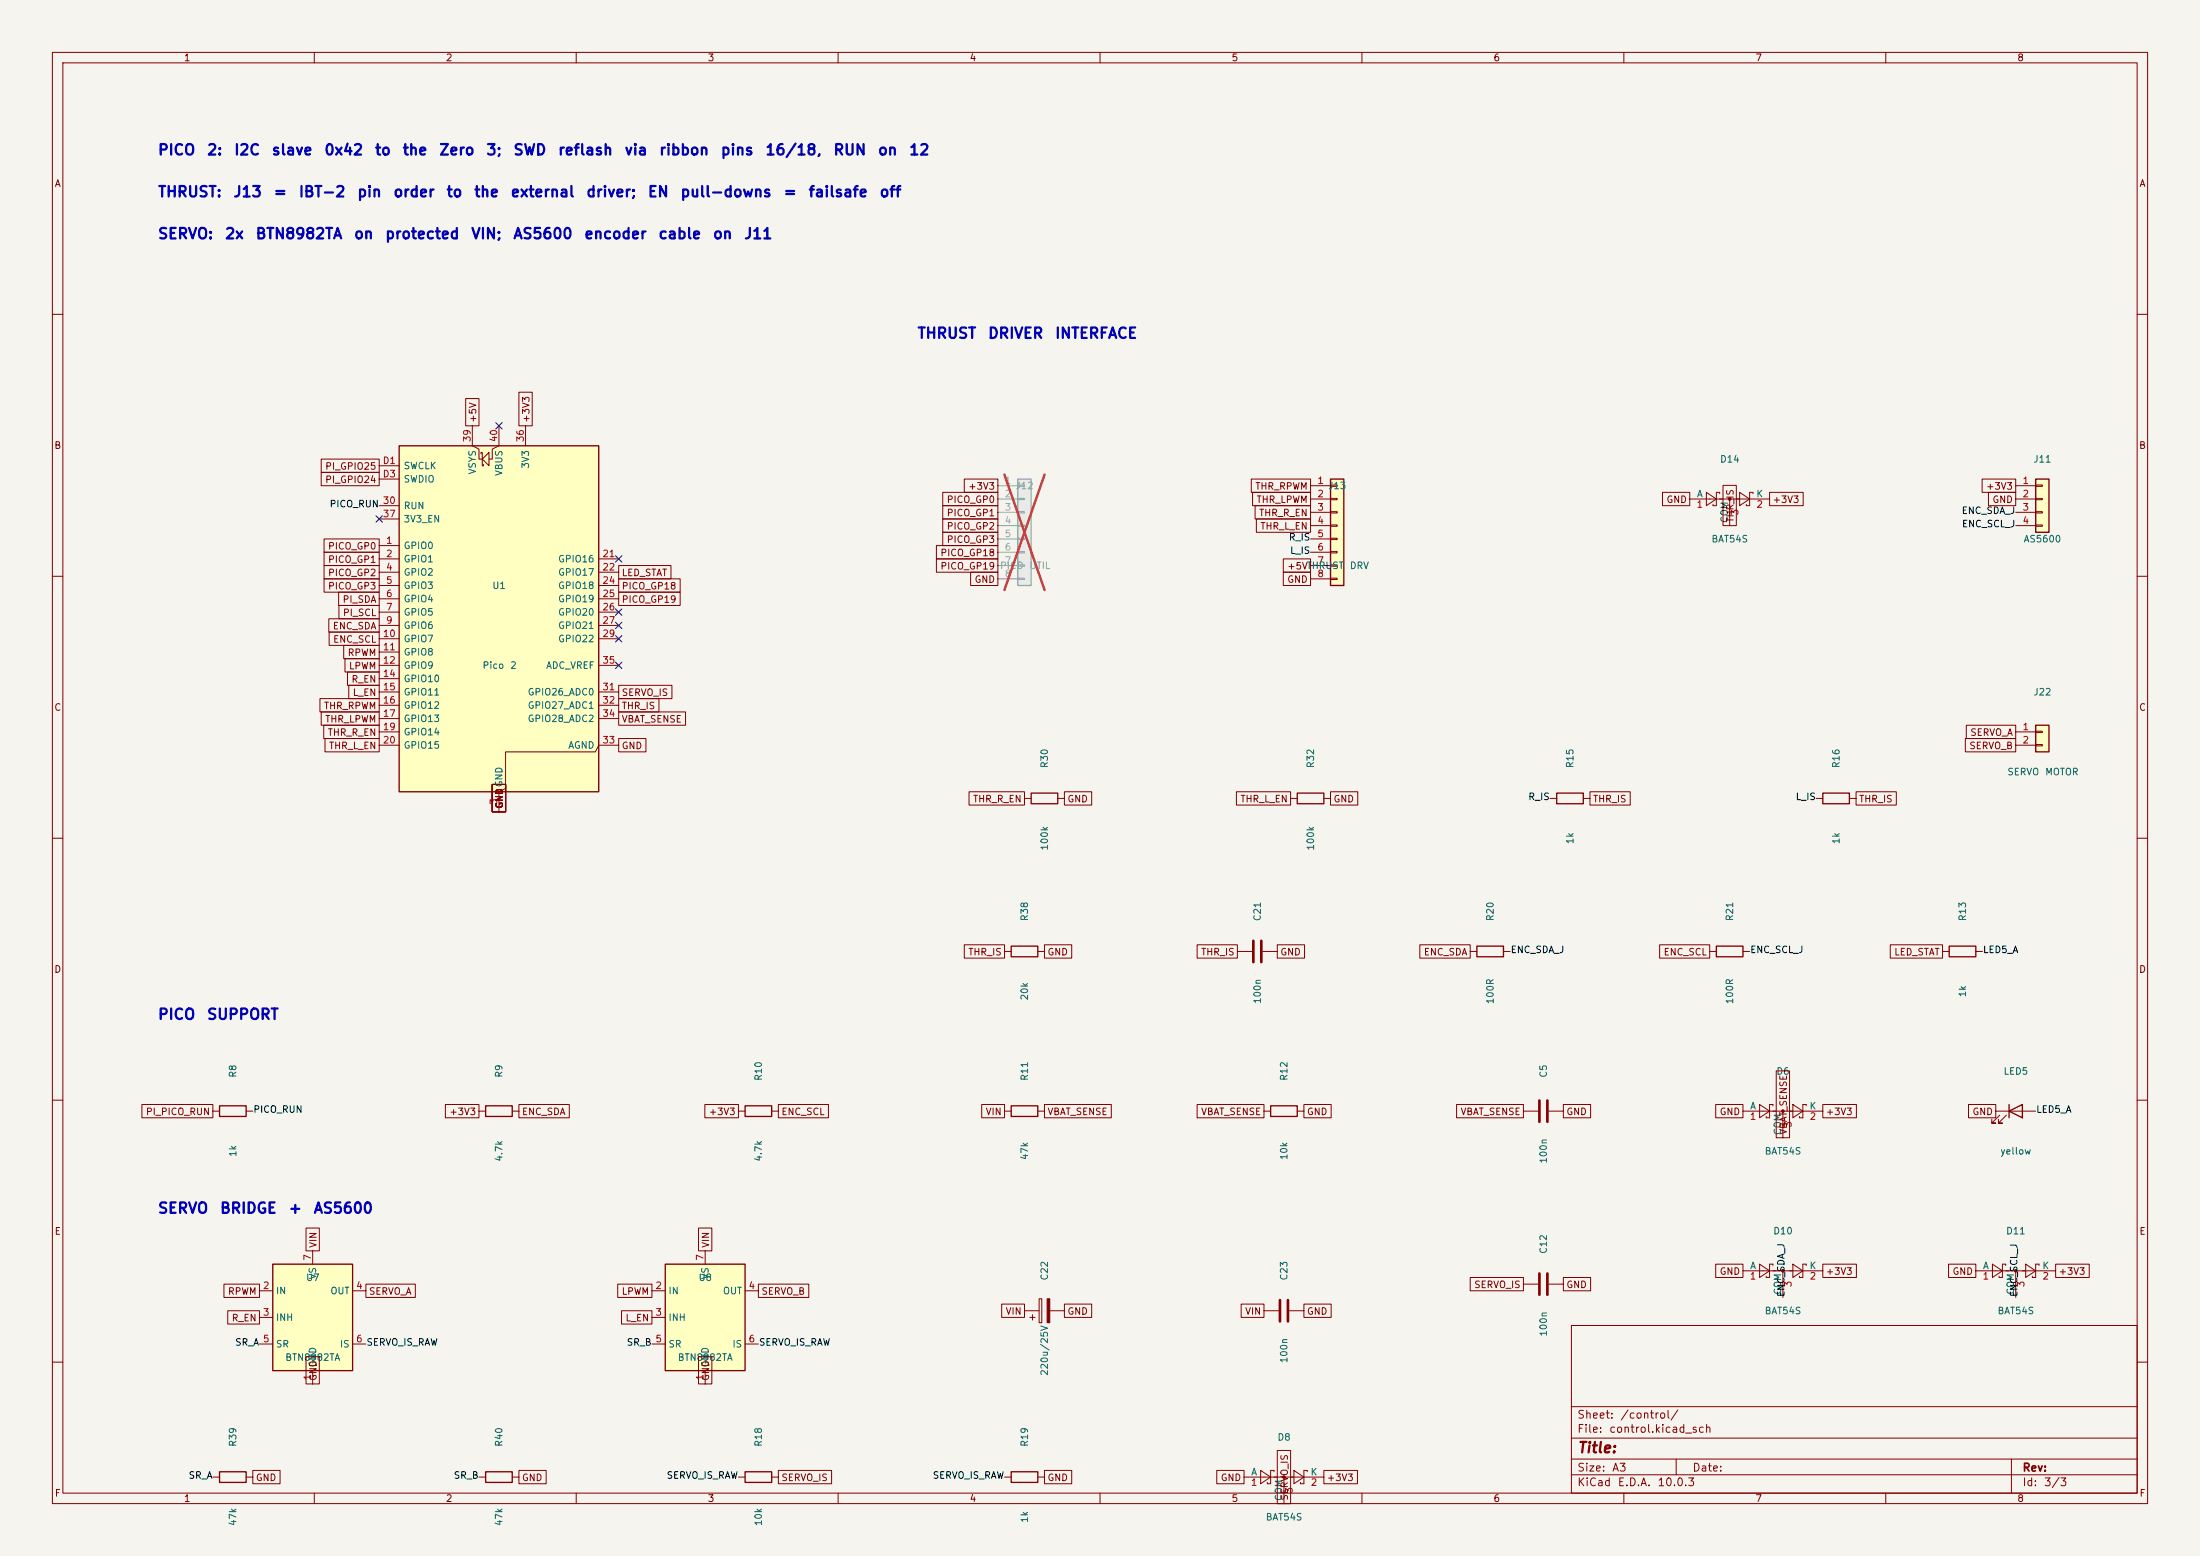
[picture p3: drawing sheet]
<svg xmlns="http://www.w3.org/2000/svg" width="420mm" height="297mm" viewBox="0 0 420 297" stroke-linecap="round" stroke-linejoin="round" font-family="sans-serif">
<path d="M0 0h420v297h-420z" fill="#f5f4ef" stroke="#f5f4ef" stroke-width=".19"/>
<g fill="none" stroke="#840000" stroke-width=".19">
<path d="M10 10h400v277h-400zM12 12h396v273h-396zM60 10v2M110 10v2M160 10v2M210 10v2M260 10v2M310 10v2M360 10v2M10 60h2M408 60h2M10 110h2"/>
<path d="M408 110h2M10 160h2M408 160h2M10 210h2M408 210h2M300 253h108v32h-108zM10 260h2M300 278.5h108M300 274.5h108M300 268.5h108M320 278.5v3M384 278.5v6.5"/>
<path d="M408 260h2M60 285v2M110 285v2M141 281.9h1.2M147.3 281.9h1.3M160 285v2M210 285v2M260 285v2M300 281.5h108M310 285v2M360 285v2"/>
</g>
<path d="M142.2 280.9h5.1v2.1h-5.1z" fill="none" stroke="#840000" stroke-width=".25"/>
<path d="M388.6 91.4h2.6v10.2h-2.6z" fill="#ffffc2"/>
<path d="M388.6 91.4h2.6v10.2h-2.6zM196.8 151.4h5.1v2h-5.1zM247.6 151.4h5.1v2h-5.1z" fill="none" stroke="#840000" stroke-width=".25"/>
<path d="M384.8 92.7h3.8M384.8 95.3h3.8M384.8 97.8h3.8M388.6 92.6h1.3v.2h-1.3zM388.6 95.1h1.3v.3h-1.3zM388.6 97.7h1.3v.2h-1.3zM384.8 100.3h3.8M388.6 100.2h1.3v.3h-1.3zM195.6 152.4h1.2M201.9 152.4h1.3M246.4 152.4h1.2M252.7 152.4h1.3" fill="none" stroke="#840000" stroke-width=".19"/>
<path d="M388.6 138.4h2.6v5.1h-2.6z" fill="#ffffc2"/>
<path d="M388.6 138.4h2.6v5.1h-2.6zM142.2 211.1h5.1v2h-5.1zM193 211.1h5.1v2h-5.1zM242.6 211.1h5v2h-5zM383.5 212.1l2.6-1.3v2.6zM383.5 210.8v2.6" fill="none" stroke="#840000" stroke-width=".25"/>
<g fill="none" stroke="#840000" stroke-width=".19">
<path d="M322.6 95.3h15.2M325.8 94l1.9 1.3-1.9 1.2zM328.3 94.2v-.2h-.6v2.5h-.7v-.2M330.2 95.3v5M332.1 94l1.9 1.3-1.9 1.2zM334.6 94.2v-.2h-.6v2.5h-.6v-.2M384.8 139.7h3.8M388.6 139.6h1.3v.2h-1.3zM384.8 142.2h3.8M388.6 142.1h1.3v.3h-1.3zM141 212.1h1.2M147.3 212.1h1.3"/>
<path d="M191.8 212.1h1.2M198.1 212.1h1.3M241.3 212.1h1.3M247.6 212.1h1.3M381 212.1h7.6M381.8 212.9l-1.6 1.5h.8h-.8v-.8M383 212.9l-1.5 1.5h.8h-.8v-.8M377.2 242.6h15.2M380.4 241.3l1.9 1.3-1.9 1.2zM382.9 241.6v-.3h-.6v2.5h-.7v-.2M384.8 242.6v5M386.7 241.3l1.9 1.3-1.9 1.2z"/>
<path d="M389.3 241.6v-.3h-.7v2.5h-.6v-.2"/>
</g>
<g fill="#840000" stroke="#840000" stroke-width=".19">
<circle cx="384.8" cy="242.6" r=".25"/>
<circle cx="330.2" cy="95.2" r=".25"/>
</g>
<path d="M127 241.3h15.2v20.3h-15.2z" fill="#ffffc2"/>
<path d="M127 241.3h15.2v20.3h-15.2zM193 280.9h5.1v2.1h-5.1z" fill="none" stroke="#840000" stroke-width=".25"/>
<g fill="none" stroke="#840000" stroke-width=".19">
<path d="M290.8 212.1h2.8M295.7 212.1h2.7M134.6 238.8v2.5M124.5 246.4h2.5M124.5 251.5h2.5M124.5 256.5h2.5M142.2 246.4h2.6M142.2 256.5h2.6M195.6 250.2h2.8M196.6 251.5h1M197.1 251v1M198.4 247.9h.5v4.6h-.5z"/>
<path d="M200.4 250.2h2.8M134.6 261.6v2.6M191.8 281.9h1.2M198.1 281.9h1.3M237.5 281.9h15.2M240.7 280.7l1.9 1.2-1.9 1.3zM243.2 280.9v-.2h-.6v2.5h-.7v-.2M245.1 281.9v5.1M247 280.7l1.9 1.2-1.9 1.3zM249.6 280.9v-.2h-.7v2.5h-.6v-.2"/>
</g>
<path d="M293.9 210.1v4M295.4 210.1v4" fill="none" stroke="#840000" stroke-width=".51"/>
<g fill="#840000" stroke="#840000" stroke-width=".19">
<path d="M199.9 247.9h.5v4.6h-.5z"/>
<circle cx="245.1" cy="281.9" r=".25"/>
</g>
<path d="M76.2 85.1h38.1v66h-38.1z" fill="#ffffc2"/>
<path d="M76.2 85.1h38.1v66h-38.1z" fill="none" stroke="#840000" stroke-width=".25"/>
<g fill="none" stroke="#840000" stroke-width=".19">
<path d="M72.4 96.5h3.8M72.4 99.1h3.8M72.4 88.9h3.8M72.4 91.4h3.8M90.2 81.3v3.8l1.2 .6v1.9h.7M91.8 86.6v-.2h.3v2.5h.2v-.3M93.3 86.4v2.5l-1.2-1.3zM95.2 81.3v3.8l-1.2 .6v1.9h-.7M100.3 81.3v3.8M72.4 104.1h3.8M72.4 106.7h3.8M72.4 109.2h3.8"/>
<path d="M72.4 111.8h3.8M72.4 114.3h3.8M72.4 116.8h3.8M72.4 119.4h3.8M114.3 106.7h3.8M114.3 109.2h3.8M114.3 111.8h3.8M114.3 114.3h3.8M114.3 116.8h3.8M114.3 119.4h3.8M72.4 121.9h3.8M72.4 124.5h3.8"/>
<path d="M72.4 127h3.8M72.4 129.5h3.8M72.4 132.1h3.8M72.4 134.6h3.8M72.4 137.2h3.8M72.4 139.7h3.8M114.3 121.9h3.8M114.3 127h3.8M114.3 132.1h3.8M114.3 134.6h3.8M114.3 137.2h3.8M72.4 142.2h3.8"/>
<path d="M118.1 142.2h-3.8l-.6 1.3h-17.2v7l-1.3 .6v3.8M241.3 250.2h2.8M246.1 250.2h2.8"/>
</g>
<path d="M244.3 248.2v4M245.9 248.2v4" fill="none" stroke="#840000" stroke-width=".51"/>
<path d="M52.1 241.3h15.2v20.3h-15.2z" fill="#ffffc2"/>
<path d="M52.1 241.3h15.2v20.3h-15.2z" fill="none" stroke="#840000" stroke-width=".25"/>
<path d="M59.7 238.8v2.5M49.5 246.4h2.6M49.5 251.5h2.6M49.5 256.5h2.6M67.3 246.4h2.5M67.3 256.5h2.5M59.7 261.6v2.6" fill="none" stroke="#840000" stroke-width=".19"/>
<path d="M194.3 91.4h2.5v20.4h-2.5z" fill="#ebeae8"/>
<path d="M194.3 91.4h2.5v20.4h-2.5z" fill="none" stroke="#9c9b98" stroke-width=".25"/>
<g fill="none" stroke="#9c9b98" stroke-width=".19">
<path d="M190.5 92.7h3.8M190.5 95.3h3.8M190.5 97.8h3.8M194.3 92.6h1.3v.2h-1.3zM194.3 95.1h1.3v.3h-1.3zM194.3 97.7h1.3v.2h-1.3zM190.5 100.3h3.8M190.5 102.9h3.8M190.5 105.4h3.8M190.5 108h3.8M190.5 110.5h3.8M194.3 100.2h1.3v.3h-1.3z"/>
<path d="M194.3 102.7h1.3v.3h-1.3zM194.3 105.3h1.3v.2h-1.3zM194.3 107.8h1.3v.3h-1.3zM194.3 110.4h1.3v.2h-1.3z"/>
</g>
<path d="M191.7 90.6l7.7 22M199.4 90.6l-7.7 22" fill="none" stroke="#e12e31" stroke-width=".46"/>
<path d="M297.2 151.4h5.1v2h-5.1zM348 151.4h5.1v2h-5.1zM281.9 180.6h5.1v2h-5.1zM41.9 211.1h5.1v2h-5.1zM92.7 211.1h5.1v2h-5.1zM41.9 280.9h5.1v2.1h-5.1zM92.7 280.9h5.1v2.1h-5.1z" fill="none" stroke="#840000" stroke-width=".25"/>
<g fill="none" stroke="#840000" stroke-width=".19">
<path d="M295.9 152.4h1.3M302.3 152.4h1.2M346.7 152.4h1.3M353.1 152.4h1.2M280.7 181.6h1.2M287 181.6h1.3M40.6 212.1h1.3M47 212.1h1.3M91.4 212.1h1.3M97.8 212.1h1.3M290.8 245.1h2.8M295.7 245.1h2.7"/>
<path d="M40.6 281.9h1.3M47 281.9h1.3M91.4 281.9h1.3M97.8 281.9h1.3"/>
</g>
<path d="M293.9 243.1v4M295.4 243.1v4" fill="none" stroke="#840000" stroke-width=".51"/>
<path d="M254 91.4h2.5v20.4h-2.5z" fill="#ffffc2"/>
<path d="M254 91.4h2.5v20.4h-2.5zM193 180.6h5.1v2h-5.1zM327.7 180.6h5v2h-5zM372.1 180.6h5.1v2h-5.1z" fill="none" stroke="#840000" stroke-width=".25"/>
<g fill="none" stroke="#840000" stroke-width=".19">
<path d="M88.9 76.1h2.5v5.2h-2.5zM99.1 74.9h2.5v6.4h-2.5zM61.3 87.6h11.1v2.6h-11.1zM61.3 90.2h11.1v2.5h-11.1zM180 99.1h10.5v2.5h-10.5zM180 96.5h10.5v2.6h-10.5zM180 94h10.5v2.5h-10.5zM184.1 91.4h6.4v2.6h-6.4zM238.9 91.4h11.3v2.6h-11.3zM239.1 94h11.1v2.5h-11.1zM239.6 96.5h10.6v2.6h-10.6zM239.8 99.1h10.4v2.5h-10.4z"/>
<path d="M250.2 92.7h3.8M250.2 95.3h3.8M250.2 97.8h3.8M254 92.6h1.3v.2h-1.3zM254 95.1h1.3v.3h-1.3zM254 97.7h1.3v.2h-1.3zM317.4 94h5.2v2.5h-5.2zM328.9 92.6h2.6v7.7h-2.6zM337.8 94h6.4v2.5h-6.4zM378.4 91.4h6.4v2.6h-6.4zM379.6 94h5.2v2.5h-5.2zM61.9 102.9h10.5v2.5h-10.5z"/>
<path d="M61.9 105.4h10.5v2.6h-10.5zM61.9 107.9h10.5v2.6h-10.5zM61.9 110.5h10.5v2.5h-10.5zM62.8 118.1h9.6v2.6h-9.6zM64.6 113h7.8v2.6h-7.8zM64.7 115.6h7.7v2.5h-7.7zM118.1 107.9h10v2.6h-10zM118.1 113h11.7v2.6h-11.7zM118.1 110.5h11.7v2.5h-11.7zM178.8 106.7h11.7v2.5h-11.7zM178.8 104.1h11.7v2.6h-11.7zM180 101.6h10.5v2.5h-10.5z"/>
<path d="M185.3 109.2h5.2v2.6h-5.2zM245 109.2h5.2v2.6h-5.2zM245 106.7h5.2v2.5h-5.2zM250.2 100.3h3.8M250.2 102.9h3.8M250.2 105.4h3.8M250.2 108h3.8M250.2 110.5h3.8M254 100.2h1.3v.3h-1.3zM254 102.7h1.3v.3h-1.3zM254 105.3h1.3v.2h-1.3zM254 107.8h1.3v.3h-1.3z"/>
<path d="M254 110.4h1.3v.2h-1.3zM61.1 133.3h11.3v2.6h-11.3zM61.3 135.9h11.1v2.5h-11.1zM61.8 138.4h10.6v2.6h-10.6zM62.8 120.6h9.6v2.6h-9.6zM65.6 123.2h6.8v2.5h-6.8zM65.9 125.7h6.5v2.6h-6.5zM66.3 128.3h6.1v2.5h-6.1zM66.6 130.8h5.8v2.6h-5.8zM118.1 135.9h12.8v2.5h-12.8zM118.1 133.3h7.7v2.6h-7.7zM118.1 130.8h10.2v2.6h-10.2z"/>
<path d="M375.4 138.4h9.4v2.6h-9.4zM62 141h10.4v2.5h-10.4zM94 149.7h2.5v5.2h-2.5zM118.1 141h5.2v2.5h-5.2zM185 151.1h10.6v2.6h-10.6zM203.2 151.1h5.2v2.6h-5.2zM236 151.1h10.4v2.6h-10.4zM254 151.1h5.2v2.6h-5.2zM303.5 151.1h7.7v2.6h-7.7zM354.3 151.1h7.7v2.6h-7.7zM375.2 141h9.6v2.5h-9.6zM184.1 180.3h7.7v2.6h-7.7z"/>
<path d="M191.8 181.6h1.2M198.1 181.6h1.3M199.4 180.3h5.2v2.6h-5.2zM228.5 180.3h7.7v2.6h-7.7zM236.2 181.6h2.8M241 181.6h2.8M243.8 180.3h5.2v2.6h-5.2zM271.1 180.3h9.6v2.6h-9.6zM316.8 180.3h9.6v2.6h-9.6zM326.4 181.6h1.3M332.7 181.6h1.3M360.9 180.3h9.9v2.6h-9.9z"/>
<path d="M370.8 181.6h1.3M377.2 181.6h1.3M27.1 210.8h13.5v2.6h-13.5zM85 210.8h6.4v2.6h-6.4zM99.1 210.8h9.6v2.6h-9.6zM134.6 210.8h6.4v2.6h-6.4zM148.6 210.8h9.5v2.6h-9.5zM187.4 210.8h4.4v2.6h-4.4zM199.4 210.8h12.8v2.6h-12.8zM228.5 210.8h12.8v2.6h-12.8zM248.9 210.8h5.2v2.6h-5.2zM278.1 210.8h12.7v2.6h-12.7z"/>
<path d="M298.4 210.8h5.3v2.6h-5.3zM327.5 210.8h5.2v2.6h-5.2zM332.7 212.1h15.3M335.9 210.8l1.9 1.3-1.9 1.3zM338.5 211.1v-.3h-.7v2.6h-.6v-.3M339.1 204.4h2.5v12.8h-2.5zM340.4 212.1v5.1M342.3 210.8l1.9 1.3-1.9 1.3zM344.8 211.1v-.3h-.6v2.6h-.7v-.3M348 210.8h6.4v2.6h-6.4zM375.8 210.8h5.2v2.6h-5.2zM58.4 234.4h2.6v4.4h-2.6z"/>
<path d="M133.3 234.4h2.6v4.4h-2.6zM42.8 245.1h6.7v2.6h-6.7zM43.5 250.2h6v2.5h-6zM58.4 259h2.6v5.2h-2.6zM69.8 245.1h9.5v2.6h-9.5zM117.9 245.1h6.6v2.6h-6.6zM118.7 250.2h5.8v2.5h-5.8zM133.3 259h2.6v5.2h-2.6zM144.8 245.1h9.6v2.6h-9.6zM191.2 248.9h4.4v2.6h-4.4zM203.2 248.9h5.2v2.6h-5.2zM236.9 248.9h4.4v2.6h-4.4z"/>
<path d="M248.9 248.9h5.2v2.6h-5.2zM280.7 243.8h10.1v2.6h-10.1zM298.4 243.8h5.3v2.6h-5.3zM327.5 241.3h5.2v2.5h-5.2zM332.7 242.6h15.3M335.9 241.3l1.9 1.3-1.9 1.2zM338.5 241.6v-.3h-.7v2.5h-.6v-.2M340.4 242.6v5M342.3 241.3l1.9 1.3-1.9 1.2zM344.8 241.6v-.3h-.6v2.5h-.7v-.2M348 241.3h6.4v2.5h-6.4zM372 241.3h5.2v2.5h-5.2z"/>
<path d="M392.4 241.3h6.4v2.5h-6.4zM243.8 276.9h2.6v10.1h-2.6zM48.3 280.7h5.2v2.5h-5.2zM99.1 280.7h5.2v2.5h-5.2zM148.6 280.7h10.2v2.5h-10.2zM199.4 280.7h5.2v2.5h-5.2zM232.3 280.7h5.2v2.5h-5.2zM252.7 280.7h6.4v2.5h-6.4z"/>
</g>
<g fill="#840000" stroke="#840000" stroke-width=".19">
<circle cx="340.4" cy="212.1" r=".25"/>
<circle cx="340.4" cy="242.6" r=".25"/>
</g>
<path d="M239.3 179.6v4M240.8 179.6v4" fill="none" stroke="#840000" stroke-width=".51"/>
<g fill="none" stroke="#000084" stroke-width=".19">
<path d="M71.8 98.5l1.2 1.2M73 98.5l-1.2 1.2M94.6 80.7l1.3 1.2M95.9 80.7l-1.3 1.2M117.5 118.8l1.2 1.2M117.5 116.2l1.2 1.2M117.5 106.1l1.2 1.2M118.7 118.8l-1.2 1.2M118.7 116.2l-1.2 1.2M118.7 106.1l-1.2 1.2M117.5 121.3l1.2 1.2M117.5 126.4l1.2 1.2"/>
<path d="M118.7 121.3l-1.2 1.2M118.7 126.4l-1.2 1.2"/>
</g>
<g font-size="2" fill="#0000c2">
<text x="30" y="30.1">PICO</text>
<text x="39.4" y="30.1">2:</text>
<text x="44.6" y="30.1">I2C</text>
<text x="51.7" y="30.1">slave</text>
<text x="61.8" y="30.1">0x42</text>
<text x="71.4" y="30.1">to</text>
<text x="76.7" y="30.1">the</text>
<text x="83.7" y="30.1">Zero</text>
<text x="92.7" y="30.1">3;</text>
<text x="97.9" y="30.1">SWD</text>
<text x="106.4" y="30.1">reflash</text>
<text x="119.1" y="30.1">via</text>
<text x="125.7" y="30.1">ribbon</text>
<text x="137.4" y="30.1">pins</text>
<text x="146" y="30.1">16/18,</text>
<text x="159" y="30.1">RUN</text>
<text x="167.5" y="30.1">on</text>
<text x="173.4" y="30.1">12</text>
<text x="30" y="38.1">THRUST:</text>
<text x="44.4" y="38.1">J13</text>
<text x="52.1" y="38.1">=</text>
<text x="56.9" y="38.1">IBT-2</text>
<text x="68.1" y="38.1">pin</text>
<text x="75" y="38.1">order</text>
<text x="85.1" y="38.1">to</text>
<text x="90.4" y="38.1">the</text>
<text x="97.4" y="38.1">external</text>
<text x="111.8" y="38.1">driver;</text>
<text x="123.5" y="38.1">EN</text>
<text x="129.8" y="38.1">pull-downs</text>
<text x="149.4" y="38.1">=</text>
<text x="154.2" y="38.1">failsafe</text>
<text x="167.8" y="38.1">off</text>
<text x="30" y="46.1">SERVO:</text>
<text x="42.8" y="46.1">2x</text>
<text x="48.6" y="46.1">BTN8982TA</text>
<text x="67.4" y="46.1">on</text>
<text x="73.4" y="46.1">protected</text>
<text x="89.8" y="46.1">VIN;</text>
<text x="97.8" y="46.1">AS5600</text>
<text x="111.4" y="46.1">encoder</text>
<text x="125.5" y="46.1">cable</text>
<text x="136" y="46.1">on</text>
<text x="141.9" y="46.1">J11</text>
<text x="175" y="65.1">THRUST</text>
<text x="188.5" y="65.1">DRIVER</text>
<text x="201.3" y="65.1">INTERFACE</text>
<text x="30" y="195.1">PICO</text>
<text x="39.4" y="195.1">SUPPORT</text>
<text x="30" y="232.1">SERVO</text>
<text x="41.8" y="232.1">BRIDGE</text>
<text x="54.9" y="232.1">+</text>
<text x="59.7" y="232.1">AS5600</text>
</g>
<text font-size="2" fill="#840000" x="301" y="277.8">Title:</text>
<g font-size="1.5" fill="#840000">
<text x="301" y="273.8">File:</text>
<text x="301" y="271.1">Sheet:</text>
<text x="307.1" y="273.8">control.kicad_sch</text>
<text x="309.2" y="271.1">/control/</text>
<text x="301" y="281.2">Size:</text>
<text x="307.6" y="281.2">A3</text>
<text x="323" y="281.2">Date:</text>
<text x="386" y="281.2">Rev:</text>
<text x="301" y="284">KiCad</text>
<text x="308.7" y="284">E.D.A.</text>
<text x="316.3" y="284">10.0.3</text>
<text x="386" y="284">Id:</text>
<text x="390.1" y="284">3/3</text>
</g>
<g font-size="1.3" fill="#840000">
<text x="35" y="12">1</text>
<text x="85" y="12">2</text>
<text x="135" y="12">3</text>
<text x="185" y="12">4</text>
<text x="235" y="12">5</text>
<text x="285" y="12">6</text>
<text x="335" y="12">7</text>
<text x="385" y="12">8</text>
<text x="10.3" y="36">A</text>
<text x="408.3" y="36">A</text>
<text x="91.2" y="80.8" transform="rotate(-90 91.2 80.8)">+5V</text>
<text x="101.4" y="80.8" transform="rotate(-90 101.4 80.8)">+3V3</text>
<text x="10.3" y="86">B</text>
<text x="62" y="90">PI_GPIO25</text>
<text x="408.2" y="86">B</text>
<text x="62" y="92.5">PI_GPIO24</text>
<text x="184.7" y="93.8">+3V3</text>
<text x="239.5" y="93.8">THR_RPWM</text>
<text x="379.1" y="93.8">+3V3</text>
<text x="180.6" y="101.4">PICO_GP2</text>
<text x="180.6" y="98.9">PICO_GP1</text>
<text x="180.6" y="96.3">PICO_GP0</text>
<text x="239.8" y="96.3">THR_LPWM</text>
<text x="240.3" y="98.9">THR_R_EN</text>
<text x="240.5" y="101.4">THR_L_EN</text>
<text x="318" y="96.3">GND</text>
<text x="331.3" y="99.9" transform="rotate(-90 331.3 99.9)">THR_IS</text>
<text x="338.3" y="96.3">+3V3</text>
<text x="380.3" y="96.3">GND</text>
<text x="62.5" y="105.2">PICO_GP0</text>
<text x="62.5" y="107.7">PICO_GP1</text>
<text x="179.4" y="106.5">PICO_GP18</text>
<text x="180.6" y="103.9">PICO_GP3</text>
<text x="62.5" y="110.3">PICO_GP2</text>
<text x="62.5" y="112.8">PICO_GP3</text>
<text x="118.6" y="110.3">LED_STAT</text>
<text x="118.6" y="112.8">PICO_GP18</text>
<text x="179.4" y="109">PICO_GP19 PICO</text>
<text x="185.9" y="111.6">GND</text>
<text x="245.6" y="111.6">GND</text>
<text x="245.6" y="109">+5VTHRUST</text>
<text x="65.3" y="115.4">PI_SDA</text>
<text x="65.4" y="117.9">PI_SCL</text>
<text x="118.6" y="115.4">PICO_GP19</text>
<text x="63.4" y="120.4">ENC_SDA</text>
<text x="63.5" y="123">ENC_SCL</text>
<text x="66.3" y="125.5">RPWM</text>
<text x="66.5" y="128.1">LPWM</text>
<text x="67" y="130.6">R_EN</text>
<text x="10.3" y="136">C</text>
<text x="61.7" y="135.7">THR_RPWM</text>
<text x="67.2" y="133.1">L_EN</text>
<text x="118.6" y="135.7">THR_IS</text>
<text x="118.6" y="133.1">SERVO_IS</text>
<text x="408.2" y="136">C</text>
<text x="62" y="138.2">THR_LPWM</text>
<text x="62.5" y="140.8">THR_R_EN</text>
<text x="62.7" y="143.3">THR_L_EN</text>
<text x="118.6" y="138.2">VBAT_SENSE</text>
<text x="118.6" y="143.3">GND</text>
<text x="375.8" y="143.3">SERVO_B</text>
<text x="376" y="140.8">SERVO_A</text>
<text x="96.3" y="154.5" transform="rotate(-90 96.3 154.5)">GNDGND</text>
<text x="96.3" y="154.5" transform="rotate(-90 96.3 154.5)">GND</text>
<text x="185.6" y="153.5">THR_R_EN</text>
<text x="203.7" y="153.5">GND</text>
<text x="236.7" y="153.5">THR_L_EN</text>
<text x="254.5" y="153.5">GND</text>
<text x="304" y="153.5">THR_IS</text>
<text x="354.8" y="153.5">THR_IS</text>
<text x="10.3" y="186">D</text>
<text x="184.7" y="182.7">THR_IS</text>
<text x="199.9" y="182.7">GND</text>
<text x="229.2" y="182.7">THR_IS</text>
<text x="244.3" y="182.7">GND</text>
<text x="271.7" y="182.7">ENC_SDA</text>
<text x="317.5" y="182.7">ENC_SCL</text>
<text x="361.5" y="182.7">LED_STAT</text>
<text x="408.2" y="186">D</text>
<text x="27.7" y="213.2">PI_PICO_RUN</text>
<text x="85.7" y="213.2">+3V3</text>
<text x="99.5" y="213.2">ENC_SDA</text>
<text x="135.2" y="213.2">+3V3</text>
<text x="149.1" y="213.2">ENC_SCL</text>
<text x="188.1" y="213.2">VIN</text>
<text x="199.9" y="213.2">VBAT_SENSE</text>
<text x="229.2" y="213.2">VBAT_SENSE</text>
<text x="249.4" y="213.2">GND</text>
<text x="278.7" y="213.2">VBAT_SENSE</text>
<text x="298.9" y="213.2">GND</text>
<text x="328.2" y="213.2">GND</text>
<text x="348.5" y="213.2">+3V3</text>
<text x="376.4" y="213.2">GND</text>
<text x="341.4" y="216.7" transform="rotate(-90 341.4 216.7)">VBAT_SENSE</text>
<text x="10.3" y="236">E</text>
<text x="60.8" y="238.3" transform="rotate(-90 60.8 238.3)">VIN</text>
<text x="135.7" y="238.3" transform="rotate(-90 135.7 238.3)">VIN</text>
<text x="408.3" y="236">E</text>
<text x="328.2" y="243.6">GND</text>
<text x="348.5" y="243.6">+3V3</text>
<text x="372.6" y="243.6">GND</text>
<text x="392.9" y="243.6">+3V3</text>
<text x="43.4" y="247.4">RPWM</text>
<text x="70.3" y="247.4">SERVO_A</text>
<text x="118.6" y="247.4">LPWM</text>
<text x="145.3" y="247.4">SERVO_B</text>
<text x="191.9" y="251.3">VIN</text>
<text x="203.7" y="251.3">GND</text>
<text x="237.6" y="251.3">VIN</text>
<text x="249.4" y="251.3">GND</text>
<text x="281.3" y="246.2">SERVO_IS</text>
<text x="298.9" y="246.2">GND</text>
<text x="44.1" y="252.5">R_EN</text>
<text x="119.3" y="252.5">L_EN</text>
<text x="60.8" y="263.7" transform="rotate(-90 60.8 263.7)">GND</text>
<text x="135.7" y="263.7" transform="rotate(-90 135.7 263.7)">GND</text>
<text x="10.3" y="286">F</text>
<text x="35" y="287">1</text>
<text x="48.7" y="283">GND</text>
<text x="85" y="287">2</text>
<text x="99.5" y="283">GND</text>
<text x="135" y="287">3</text>
<text x="149.1" y="283">SERVO_IS</text>
<text x="185" y="287">4</text>
<text x="199.9" y="283">GND</text>
<text x="232.9" y="283">GND</text>
<text x="235" y="287">5</text>
<text x="246.2" y="286.5" transform="rotate(-90 246.2 286.5)">SERVO_IS</text>
<text x="253.2" y="283">+3V3</text>
<text x="285" y="287">6</text>
<text x="335" y="287">7</text>
<text x="385" y="287">8</text>
<text x="408.3" y="286">F</text>
</g>
<g font-size="1.3" fill="#a90000">
<text x="73" y="88.9">D1</text>
<text x="90.1" y="84.5" transform="rotate(-90 90.1 84.5)">39</text>
<text x="95.2" y="84.5" transform="rotate(-90 95.2 84.5)">40</text>
<text x="100.3" y="84.5" transform="rotate(-90 100.3 84.5)">36</text>
<text x="73" y="91.4">D3</text>
<text x="251.4" y="92.7">1</text>
<text x="251.4" y="95.2">2</text>
<text x="386" y="92.7">1</text>
<text x="386" y="95.2">2</text>
<text x="73" y="96.5">30</text>
<text x="73" y="99">37</text>
<text x="251.4" y="97.8">3</text>
<text x="251.4" y="100.3">4</text>
<text x="323.8" y="97.2">1</text>
<text x="332.2" y="98.5" transform="rotate(-90 332.2 98.5)">3</text>
<text x="335.2" y="97.2">2</text>
<text x="386" y="97.8">3</text>
<text x="386" y="100.3">4</text>
<text x="73.6" y="104.1">1</text>
<text x="73.6" y="106.7">2</text>
<text x="114.9" y="106.7">21</text>
<text x="251.4" y="102.8">5</text>
<text x="251.4" y="105.4">6</text>
<text x="251.4" y="107.9">7</text>
<text x="73.6" y="109.2">4</text>
<text x="73.6" y="111.7">5</text>
<text x="114.9" y="109.2">22</text>
<text x="114.9" y="111.7">24</text>
<text x="251.4" y="110.5">8</text>
<text x="73.6" y="114.3">6</text>
<text x="73.6" y="116.8">7</text>
<text x="73.6" y="119.4">9</text>
<text x="114.9" y="114.3">25</text>
<text x="114.9" y="116.8">26</text>
<text x="114.9" y="119.4">27</text>
<text x="73" y="121.9">10</text>
<text x="73" y="124.4">11</text>
<text x="114.9" y="121.9">29</text>
<text x="73" y="127">12</text>
<text x="73" y="129.5">14</text>
<text x="114.9" y="127">35</text>
<text x="73" y="132.1">15</text>
<text x="73" y="134.6">16</text>
<text x="73" y="137.1">17</text>
<text x="114.9" y="132.1">31</text>
<text x="114.9" y="134.6">32</text>
<text x="114.9" y="137.1">34</text>
<text x="73" y="139.7">19</text>
<text x="73" y="142.2">20</text>
<text x="114.9" y="142.2">33</text>
<text x="386" y="139.7">1</text>
<text x="386" y="142.2">2</text>
<text x="95.2" y="153.7" transform="rotate(-90 95.2 153.7)">3</text>
<text x="333.9" y="214.1">1</text>
<text x="342.3" y="215.3" transform="rotate(-90 342.3 215.3)">3</text>
<text x="345.4" y="214.1">2</text>
<text x="59.7" y="240.7" transform="rotate(-90 59.7 240.7)">7</text>
<text x="134.6" y="240.7" transform="rotate(-90 134.6 240.7)">7</text>
<text x="333.9" y="244.5">1</text>
<text x="342.3" y="245.8" transform="rotate(-90 342.3 245.8)">3</text>
<text x="345.4" y="244.5">2</text>
<text x="378.4" y="244.5">1</text>
<text x="386.8" y="245.8" transform="rotate(-90 386.8 245.8)">3</text>
<text x="389.8" y="244.5">2</text>
<text x="50.1" y="246.4">2</text>
<text x="50.1" y="251.4">3</text>
<text x="67.9" y="246.4">4</text>
<text x="125" y="246.4">2</text>
<text x="125" y="251.4">3</text>
<text x="142.8" y="246.4">4</text>
<text x="50.1" y="256.5">5</text>
<text x="67.9" y="256.5">6</text>
<text x="125" y="256.5">5</text>
<text x="142.8" y="256.5">6</text>
<text x="59.7" y="263.6" transform="rotate(-90 59.7 263.6)">1</text>
<text x="134.6" y="263.6" transform="rotate(-90 134.6 263.6)">1</text>
<text x="238.7" y="283.9">1</text>
<text x="247.1" y="285.2" transform="rotate(-90 247.1 285.2)">3</text>
<text x="250.1" y="283.9">2</text>
</g>
<g font-size="1.3" fill="#006464">
<text x="77" y="89.9">SWCLK</text>
<text x="101.3" y="89.6" transform="rotate(-90 101.3 89.6)">3V3</text>
<text x="328.3" y="88.6">D14</text>
<text x="388.1" y="88.6">J11</text>
<text x="77" y="92.4">SWDIO</text>
<text x="91.1" y="90.7" transform="rotate(-90 91.1 90.7)">VSYS</text>
<text x="96.2" y="91" transform="rotate(-90 96.2 91)">VBUS</text>
<text x="253.5" y="93.7">J13</text>
<text x="323.8" y="95.2">A</text>
<text x="335.2" y="95.2">K</text>
<text x="77" y="97.5">RUN</text>
<text x="77" y="100">3V3_EN</text>
<text x="330.2" y="99.9" transform="rotate(-90 330.2 99.9)">COM</text>
<text x="77" y="105.1">GPIO0</text>
<text x="77" y="107.7">GPIO1</text>
<text x="106.4" y="107.7">GPIO16</text>
<text x="326.6" y="103.8">BAT54S</text>
<text x="386.2" y="103.8">AS5600</text>
<text x="77" y="110.2">GPIO2</text>
<text x="77" y="112.7">GPIO3</text>
<text x="93.9" y="112.7">U1</text>
<text x="106.4" y="110.2">GPIO17</text>
<text x="106.4" y="112.7">GPIO18</text>
<text x="257.6" y="108.9">DRV</text>
<text x="77" y="115.3">GPIO4</text>
<text x="77" y="117.8">GPIO5</text>
<text x="106.4" y="115.3">GPIO19</text>
<text x="106.4" y="117.8">GPIO20</text>
<text x="77" y="120.4">GPIO6</text>
<text x="77" y="122.9">GPIO7</text>
<text x="77" y="125.4">GPIO8</text>
<text x="106.4" y="120.4">GPIO21</text>
<text x="106.4" y="122.9">GPIO22</text>
<text x="77" y="128">GPIO9</text>
<text x="77" y="130.5">GPIO10</text>
<text x="92" y="128">Pico</text>
<text x="97.3" y="128">2</text>
<text x="104.1" y="128">ADC_VREF</text>
<text x="77" y="133.1">GPIO11</text>
<text x="77" y="135.6">GPIO12</text>
<text x="100.6" y="133.1">GPIO26_ADC0</text>
<text x="100.6" y="135.6">GPIO27_ADC1</text>
<text x="388.1" y="133.1">J22</text>
<text x="77" y="138.1">GPIO13</text>
<text x="77" y="140.7">GPIO14</text>
<text x="77" y="143.2">GPIO15</text>
<text x="100.6" y="138.1">GPIO28_ADC2</text>
<text x="108.4" y="143.2">AGND</text>
<text x="200.4" y="146.7" transform="rotate(-90 200.4 146.7)">R30</text>
<text x="251.2" y="146.7" transform="rotate(-90 251.2 146.7)">R32</text>
<text x="300.7" y="146.7" transform="rotate(-90 300.7 146.7)">R15</text>
<text x="351.5" y="146.7" transform="rotate(-90 351.5 146.7)">R16</text>
<text x="383.1" y="148.3">SERVO</text>
<text x="390.3" y="148.3">MOTOR</text>
<text x="300.7" y="161.2" transform="rotate(-90 300.7 161.2)">1k</text>
<text x="351.5" y="161.2" transform="rotate(-90 351.5 161.2)">1k</text>
<text x="200.4" y="162.4" transform="rotate(-90 200.4 162.4)">100k</text>
<text x="251.2" y="162.4" transform="rotate(-90 251.2 162.4)">100k</text>
<text x="196.6" y="175.9" transform="rotate(-90 196.6 175.9)">R38</text>
<text x="241" y="175.9" transform="rotate(-90 241 175.9)">C21</text>
<text x="285.5" y="175.9" transform="rotate(-90 285.5 175.9)">R20</text>
<text x="331.2" y="175.9" transform="rotate(-90 331.2 175.9)">R21</text>
<text x="375.6" y="175.9" transform="rotate(-90 375.6 175.9)">R13</text>
<text x="196.6" y="191.1" transform="rotate(-90 196.6 191.1)">20k</text>
<text x="241" y="191.7" transform="rotate(-90 241 191.7)">100n</text>
<text x="285.5" y="191.8" transform="rotate(-90 285.5 191.8)">100R</text>
<text x="331.2" y="191.8" transform="rotate(-90 331.2 191.8)">100R</text>
<text x="375.6" y="190.5" transform="rotate(-90 375.6 190.5)">1k</text>
<text x="45.4" y="205.8" transform="rotate(-90 45.4 205.8)">R8</text>
<text x="96.2" y="205.8" transform="rotate(-90 96.2 205.8)">R9</text>
<text x="145.8" y="206.4" transform="rotate(-90 145.8 206.4)">R10</text>
<text x="196.6" y="206.4" transform="rotate(-90 196.6 206.4)">R11</text>
<text x="246.1" y="206.4" transform="rotate(-90 246.1 206.4)">R12</text>
<text x="295.6" y="205.8" transform="rotate(-90 295.6 205.8)">C5</text>
<text x="339" y="205.4">D6</text>
<text x="382.4" y="205.4">LED5</text>
<text x="334" y="212.1">A</text>
<text x="345.3" y="212.1">K</text>
<text x="45.4" y="220.9" transform="rotate(-90 45.4 220.9)">1k</text>
<text x="96.2" y="221.8" transform="rotate(-90 96.2 221.8)">4.7k</text>
<text x="145.8" y="221.8" transform="rotate(-90 145.8 221.8)">4.7k</text>
<text x="196.6" y="221.5" transform="rotate(-90 196.6 221.5)">47k</text>
<text x="246.1" y="221.5" transform="rotate(-90 246.1 221.5)">10k</text>
<text x="336.8" y="220.7">BAT54S</text>
<text x="340.3" y="216.8" transform="rotate(-90 340.3 216.8)">COM</text>
<text x="381.8" y="220.7">yellow</text>
<text x="295.6" y="222.2" transform="rotate(-90 295.6 222.2)">100n</text>
<text x="295.6" y="239.4" transform="rotate(-90 295.6 239.4)">C12</text>
<text x="338.4" y="235.9">D10</text>
<text x="382.9" y="235.9">D11</text>
<text x="58.3" y="244.8">U7</text>
<text x="60.7" y="244.3" transform="rotate(-90 60.7 244.3)">VS</text>
<text x="133.2" y="244.8">U8</text>
<text x="135.6" y="244.3" transform="rotate(-90 135.6 244.3)">VS</text>
<text x="200.4" y="244.5" transform="rotate(-90 200.4 244.5)">C22</text>
<text x="246.1" y="244.5" transform="rotate(-90 246.1 244.5)">C23</text>
<text x="334" y="242.5">A</text>
<text x="345.3" y="242.5">K</text>
<text x="378.4" y="242.5">A</text>
<text x="389.8" y="242.5">K</text>
<text x="52.6" y="247.4">IN</text>
<text x="63" y="247.4">OUT</text>
<text x="127.5" y="247.4">IN</text>
<text x="137.9" y="247.4">OUT</text>
<text x="336.8" y="251.2">BAT54S</text>
<text x="340.3" y="247.2" transform="rotate(-90 340.3 247.2)">COM</text>
<text x="381.2" y="251.2">BAT54S</text>
<text x="384.8" y="247.2" transform="rotate(-90 384.8 247.2)">COM</text>
<text x="52.6" y="252.4">INH</text>
<text x="52.6" y="257.5">SR</text>
<text x="64.8" y="257.5">IS</text>
<text x="127.5" y="252.4">INH</text>
<text x="127.5" y="257.5">SR</text>
<text x="139.7" y="257.5">IS</text>
<text x="295.6" y="255.2" transform="rotate(-90 295.6 255.2)">100n</text>
<text x="54.4" y="260.1">BTN8982TA</text>
<text x="60.7" y="261.1" transform="rotate(-90 60.7 261.1)">GND</text>
<text x="129.3" y="260.1">BTN8982TA</text>
<text x="135.6" y="261.1" transform="rotate(-90 135.6 261.1)">GND</text>
<text x="200.4" y="262.7" transform="rotate(-90 200.4 262.7)">220u/25V</text>
<text x="246.1" y="260.3" transform="rotate(-90 246.1 260.3)">100n</text>
<text x="243.8" y="275.3">D8</text>
<text x="45.4" y="276.3" transform="rotate(-90 45.4 276.3)">R39</text>
<text x="96.2" y="276.3" transform="rotate(-90 96.2 276.3)">R40</text>
<text x="145.8" y="276.3" transform="rotate(-90 145.8 276.3)">R18</text>
<text x="196.6" y="276.3" transform="rotate(-90 196.6 276.3)">R19</text>
<text x="238.7" y="281.9">A</text>
<text x="250.1" y="281.9">K</text>
<text x="245.1" y="286.6" transform="rotate(-90 245.1 286.6)">COM</text>
<text x="45.4" y="291.4" transform="rotate(-90 45.4 291.4)">47k</text>
<text x="96.2" y="291.4" transform="rotate(-90 96.2 291.4)">47k</text>
<text x="145.8" y="291.4" transform="rotate(-90 145.8 291.4)">10k</text>
<text x="196.6" y="290.8" transform="rotate(-90 196.6 290.8)">1k</text>
<text x="241.5" y="290.5">BAT54S</text>
</g>
<g font-size="1.3" fill="#a5a4a2">
<text x="191.7" y="92.7">1</text>
<text x="191.7" y="95.2">2</text>
<text x="191.7" y="97.8">3</text>
<text x="191.7" y="100.3">4</text>
<text x="191.7" y="102.8">5</text>
<text x="191.7" y="105.4">6</text>
<text x="191.7" y="107.9">7</text>
<text x="191.7" y="110.5">8</text>
</g>
<g font-size="1.3" fill="#939391">
<text x="193.8" y="93.7">J12</text>
<text x="196.4" y="108.9">UTIL</text>
</g>
<g font-size="1.3" fill="#0f0f0f">
<text x="62.8" y="97.1">PICO_RUN</text>
<text x="374.4" y="98.4">ENC_SDA_J</text>
<text x="374.4" y="101">ENC_SCL_J</text>
<text x="245.9" y="103.5">R_IS</text>
<text x="246.2" y="106">L_IS</text>
<text x="291.7" y="153">R_IS</text>
<text x="342.7" y="153">L_IS</text>
<text x="288.3" y="182.2">ENC_SDA_J</text>
<text x="334" y="182.2">ENC_SCL_J</text>
<text x="378.5" y="182.2">LED5_A</text>
<text x="48.3" y="212.7">PICO_RUN</text>
<text x="388.6" y="212.7">LED5_A</text>
<text x="341" y="247.6" transform="rotate(-90 341 247.6)">ENC_SDA_J</text>
<text x="385.4" y="247.6" transform="rotate(-90 385.4 247.6)">ENC_SCL_J</text>
<text x="44.8" y="257.2">SR_A</text>
<text x="69.8" y="257.2">SERVO_IS_RAW</text>
<text x="119.5" y="257.2">SR_B</text>
<text x="144.8" y="257.2">SERVO_IS_RAW</text>
<text x="35.9" y="282.6">SR_A</text>
<text x="86.5" y="282.6">SR_B</text>
<text x="127.2" y="282.6">SERVO_IS_RAW</text>
<text x="178" y="282.6">SERVO_IS_RAW</text>
</g>
</svg>
